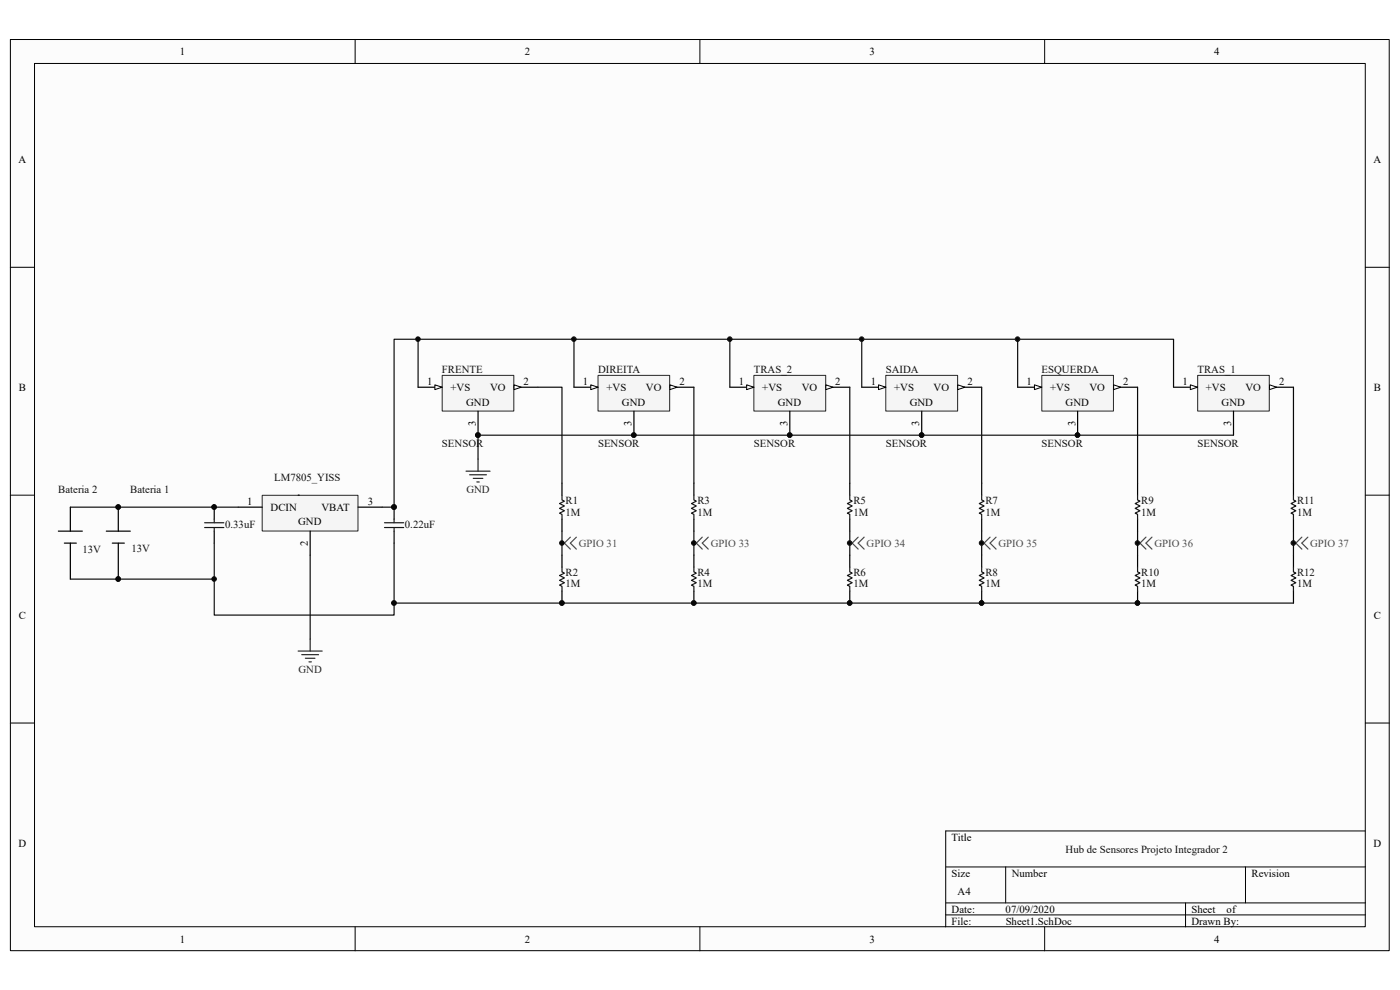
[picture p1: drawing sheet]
<svg xmlns="http://www.w3.org/2000/svg" width="297mm" height="210mm" viewBox="0 0 297 210" stroke-linecap="round" stroke-linejoin="round" font-family="sans-serif">
<path d="M2.2 8.4h292.5v193.3h-292.5z" fill="#fcfcfc"/>
<path d="M2.2 8.4h292.5v193.3h-292.5z" fill="none" stroke="#000" stroke-width=".21"/>
<path d="M7.4 13.5h282.2v183.1h-282.2z" fill="#fcfcfc"/>
<g fill="none" stroke="#000" stroke-width=".21">
<path d="M7.3 13.5h282.3v183.1h-282.3zM75.3 8.4v5.1M148.5 8.4v5.1M221.6 8.4v5.1M2.2 56.7h5.1M289.7 56.7h5.1M2.2 105h5.1M289.7 105h5.1M2.2 153.4h5.1M289.7 153.4h5.1M289.7 176.3h-89.1v20.3M75.3 196.6v5.1"/>
<path d="M148.5 196.6v5.1M200.6 183.9h89.1M200.6 191.5h89.1M200.6 194.1h89.1M213.4 183.9v7.6M221.6 196.6v5.1M251.5 191.5v5.1M264.2 183.9v7.6"/>
</g>
<path d="M55.7 105.1h20.2v7.5h-20.2z" fill="#f5f5f5"/>
<path d="M55.6 105.1h20.3v7.5h-20.3z" fill="none" stroke="#262626" stroke-width=".21"/>
<g fill="none" stroke="#000" stroke-width=".25">
<path d="M12.4 112.7h5.1M13.6 115.2h2.6M14.9 107.6v5.1M14.9 115.2v7.7M22.6 112.7h5M23.8 115.2h2.6M25.1 107.6v5.1M25.1 115.2v7.7M45.5 107.6v2.5M45.5 112.7v2.5M50.5 107.6h5.1M63.3 105h.1"/>
<path d="M65.8 112.7v5.1M76 107.6h5.1M83.6 107.6v2.5M83.6 112.7v2.5"/>
</g>
<g fill="#0e0e0e" stroke="#0e0e0e" stroke-width=".21">
<circle cx="83.6" cy="107.6" r=".48"/>
<circle cx="45.4" cy="107.6" r=".48"/>
<circle cx="25.1" cy="107.6" r=".48"/>
<circle cx="25.1" cy="122.8" r=".48"/>
<circle cx="45.4" cy="122.8" r=".48"/>
</g>
<path d="M43.4 111.9h4.1M43.4 110.9h4.1M45.5 110.1v.8M45.5 111.9v.8M81.6 111.9h4M81.6 110.9h4M83.6 110.1v.8M83.6 111.9v.8" fill="none" stroke="#1c1c1c" stroke-width=".25"/>
<path d="M63.3 138.1h5M64 138.9h3.6M64.8 139.6h2M65.8 135.6v2.5M65.5 140.4h.6" fill="none" stroke="#262626" stroke-width=".25"/>
<path d="M14.9 107.6h35.6M65.8 117.8v17.8M14.9 122.9h30.6" fill="none" stroke="#0e0e0e" stroke-width=".25"/>
<path d="M93.9 79.7h15.1v7.5h-15.1z" fill="#f5f5f5"/>
<path d="M93.8 79.6h15.2v7.6h-15.2z" fill="none" stroke="#262626" stroke-width=".21"/>
<path d="M109 82.1h5.1" fill="none" stroke="#000" stroke-width=".25"/>
<path d="M109 81.6l1.6 .5-1.6 .6z" fill="#fcfcfc" stroke="#000" stroke-width=".21"/>
<path d="M88.7 82.1h5.1" fill="none" stroke="#000" stroke-width=".25"/>
<path d="M92.3 81.6l1.5 .5-1.5 .6z" fill="#fcfcfc" stroke="#000" stroke-width=".21"/>
<path d="M101.4 87.2v5.1" fill="none" stroke="#000" stroke-width=".25"/>
<circle cx="101.4" cy="92.3" r=".48" fill="#0e0e0e" stroke="#0e0e0e" stroke-width=".21"/>
<path d="M254.1 79.7h15.2v7.5h-15.2z" fill="#f5f5f5"/>
<path d="M254.1 79.6h15.2v7.6h-15.2z" fill="none" stroke="#262626" stroke-width=".21"/>
<path d="M269.3 82.1h5.1" fill="none" stroke="#000" stroke-width=".25"/>
<path d="M269.3 81.6l1.5 .5-1.5 .6z" fill="#fcfcfc" stroke="#000" stroke-width=".21"/>
<path d="M249 82.1h5.1" fill="none" stroke="#000" stroke-width=".25"/>
<path d="M252.5 81.6l1.6 .5-1.6 .6z" fill="#fcfcfc" stroke="#000" stroke-width=".21"/>
<path d="M261.7 87.2v5.1" fill="none" stroke="#000" stroke-width=".25"/>
<path d="M126.9 79.7h15.2v7.5h-15.2z" fill="#f5f5f5"/>
<path d="M126.9 79.6h15.2v7.6h-15.2z" fill="none" stroke="#262626" stroke-width=".21"/>
<path d="M142.1 82.1h5.1" fill="none" stroke="#000" stroke-width=".25"/>
<path d="M142.1 81.6l1.5 .5-1.5 .6z" fill="#fcfcfc" stroke="#000" stroke-width=".21"/>
<path d="M121.8 82.1h5.1" fill="none" stroke="#000" stroke-width=".25"/>
<path d="M125.3 81.6l1.6 .5-1.6 .6z" fill="#fcfcfc" stroke="#000" stroke-width=".21"/>
<path d="M134.5 87.2v5.1" fill="none" stroke="#000" stroke-width=".25"/>
<circle cx="134.5" cy="92.3" r=".48" fill="#0e0e0e" stroke="#0e0e0e" stroke-width=".21"/>
<path d="M221.1 79.7h15.1v7.5h-15.1z" fill="#f5f5f5"/>
<path d="M221 79.6h15.2v7.6h-15.2z" fill="none" stroke="#262626" stroke-width=".21"/>
<path d="M236.2 82.1h5.1" fill="none" stroke="#000" stroke-width=".25"/>
<path d="M236.2 81.6l1.6 .5-1.6 .6z" fill="#fcfcfc" stroke="#000" stroke-width=".21"/>
<path d="M215.9 82.1h5.1" fill="none" stroke="#000" stroke-width=".25"/>
<path d="M219.5 81.6l1.5 .5-1.5 .6z" fill="#fcfcfc" stroke="#000" stroke-width=".21"/>
<path d="M228.6 87.2v5.1" fill="none" stroke="#000" stroke-width=".25"/>
<circle cx="228.6" cy="92.3" r=".48" fill="#0e0e0e" stroke="#0e0e0e" stroke-width=".21"/>
<path d="M160 79.7h15.2v7.5h-15.2z" fill="#f5f5f5"/>
<path d="M159.9 79.6h15.3v7.6h-15.3z" fill="none" stroke="#262626" stroke-width=".21"/>
<path d="M175.2 82.1h5.1" fill="none" stroke="#000" stroke-width=".25"/>
<path d="M175.2 81.6l1.5 .5-1.5 .6z" fill="#fcfcfc" stroke="#000" stroke-width=".21"/>
<path d="M154.8 82.1h5.1" fill="none" stroke="#000" stroke-width=".25"/>
<path d="M158.4 81.6l1.5 .5-1.5 .6z" fill="#fcfcfc" stroke="#000" stroke-width=".21"/>
<path d="M167.6 87.2v5.1" fill="none" stroke="#000" stroke-width=".25"/>
<circle cx="167.5" cy="92.3" r=".48" fill="#0e0e0e" stroke="#0e0e0e" stroke-width=".21"/>
<path d="M188 79.7h15.2v7.5h-15.2z" fill="#f5f5f5"/>
<path d="M187.9 79.6h15.3v7.6h-15.3z" fill="none" stroke="#262626" stroke-width=".21"/>
<path d="M203.2 82.1h5.1" fill="none" stroke="#000" stroke-width=".25"/>
<path d="M203.2 81.6l1.5 .5-1.5 .6z" fill="#fcfcfc" stroke="#000" stroke-width=".21"/>
<path d="M182.8 82.1h5.1" fill="none" stroke="#000" stroke-width=".25"/>
<path d="M186.4 81.6l1.5 .5-1.5 .6z" fill="#fcfcfc" stroke="#000" stroke-width=".21"/>
<g fill="none" stroke="#000" stroke-width=".25">
<path d="M195.5 87.2v5.1M119.2 102.5v2.5M119.2 110.1v2.6M119.2 117.8v2.5M147.2 102.5v2.5M147.2 110.1v2.6M147.2 117.8v2.5M180.3 102.5v2.5M180.3 110.1v2.6M180.3 117.8v2.5M208.3 102.5v2.5M208.3 110.1v2.6"/>
<path d="M208.3 117.8v2.5M241.3 102.5v2.5M241.3 110.1v2.6M241.3 117.8v2.5M274.4 102.5v2.5M274.4 110.1v2.6M274.4 117.8v2.5M119.2 125.4v2.5M147.2 125.4v2.5M180.3 125.4v2.5M208.3 125.4v2.5M241.3 125.4v2.5"/>
<path d="M274.4 125.4v2.5"/>
</g>
<g fill="#0e0e0e" stroke="#0e0e0e" stroke-width=".21">
<circle cx="195.5" cy="92.3" r=".48"/>
<circle cx="83.6" cy="107.6" r=".48"/>
<circle cx="215.9" cy="71.9" r=".48"/>
<circle cx="182.8" cy="71.9" r=".48"/>
<circle cx="154.8" cy="71.9" r=".48"/>
<circle cx="121.7" cy="71.9" r=".48"/>
<circle cx="88.7" cy="71.9" r=".48"/>
<circle cx="101.4" cy="92.3" r=".48"/>
<circle cx="119.2" cy="127.9" r=".48"/>
<circle cx="147.2" cy="127.9" r=".48"/>
<circle cx="180.3" cy="127.9" r=".48"/>
<circle cx="208.2" cy="127.9" r=".48"/>
<circle cx="241.3" cy="127.9" r=".48"/>
<circle cx="83.6" cy="127.9" r=".48"/>
<circle cx="119.2" cy="115.2" r=".48"/>
<circle cx="147.2" cy="115.2" r=".48"/>
<circle cx="180.3" cy="115.2" r=".48"/>
<circle cx="208.2" cy="115.2" r=".48"/>
<circle cx="241.3" cy="115.2" r=".48"/>
<circle cx="274.4" cy="115.2" r=".48"/>
</g>
<g fill="none" stroke="#0e0e0e" stroke-width=".25">
<path d="M88.7 72v10.1M121.8 72v10.1M154.8 72v10.1M182.8 72v10.1M215.9 72v10.1M114.1 82.1h5.1v20.4M147.2 82.1v20.4M180.3 82.1v20.4M208.3 82.1v20.4M241.3 82.1v20.4M249 82.1v-10.1h-165.4v35.6h-2.5M261.7 92.3h-160.3v5.1"/>
<path d="M274.4 82.1v20.4M45.5 115.2v15.3h38.1v-2.6h190.8M83.6 115.2v12.7M119.2 112.7v5.1M147.2 112.7v5.1M180.3 112.7v5.1M208.3 112.7v5.1M241.3 112.7v5.1M274.4 112.7v5.1"/>
</g>
<path d="M98.9 100h5.1M101.4 97.4v2.6M99.6 100.7h3.6M100.4 101.5h2M101.2 102.2h.5" fill="none" stroke="#262626" stroke-width=".25"/>
<path d="M119.2 105v1.1l.5 .2-1 .5 1 .5-1 .5 1 .5-1 .6 .5 .2v1M147.2 105v1.1l.5 .2-1 .5 1 .5-1 .5 1 .5-1 .6 .5 .2v1M180.3 105v1.1l.5 .2-1 .5 1 .5-1 .5 1 .5-1 .6 .5 .2v1M208.3 105v1.1l.5 .2-1 .5 1 .5-1 .5 1 .5-1 .6 .5 .2v1M241.3 105v1.1l.5 .2-1 .5 1 .5-1 .5 1 .5-1 .6 .5 .2v1M274.4 105v1.1l.5 .2-1 .5 1 .5-1 .5 1 .5-1 .6 .5 .2v1M119.2 120.3v1l.5 .3-1 .5 1 .5-1 .5 1 .5-1 .5 .5 .3v1M147.2 120.3v1l.5 .3-1 .5 1 .5-1 .5 1 .5-1 .5 .5 .3v1M180.3 120.3v1l.5 .3-1 .5 1 .5-1 .5 1 .5-1 .5 .5 .3v1M208.3 120.3v1l.5 .3-1 .5 1 .5-1 .5 1 .5-1 .5 .5 .3v1M241.3 120.3v1l.5 .3-1 .5 1 .5-1 .5 1 .5-1 .5 .5 .3v1M274.4 120.3v1l.5 .3-1 .5 1 .5-1 .5 1 .5-1 .5 .5 .3v1" fill="none" stroke="#1c1c1c" stroke-width=".25"/>
<g fill="none" stroke="#4c4c4c" stroke-width=".25">
<path d="M119.2 115.2h.5M119.7 115.2l1.3 1.3M121 113.9l-1.3 1.3M122.3 113.9l-1.3 1.3 1.3 1.3M147.2 115.2h.5M147.7 115.2l1.3 1.3M149 113.9l-1.3 1.3M150.3 113.9l-1.3 1.3 1.3 1.3M180.3 115.2h.5M180.8 115.2l1.3 1.3M182.1 113.9l-1.3 1.3M183.3 113.9l-1.2 1.3 1.2 1.3"/>
<path d="M208.3 115.2h.5M208.8 115.2l1.2 1.3M210 113.9l-1.2 1.3M211.3 113.9l-1.3 1.3 1.3 1.3M241.3 115.2h.5M241.8 115.2l1.3 1.3M243.1 113.9l-1.3 1.3M244.4 113.9l-1.3 1.3 1.3 1.3M274.4 115.2h.5M274.9 115.2l1.3 1.3M276.2 113.9l-1.3 1.3M277.5 113.9l-1.3 1.3 1.3 1.3"/>
</g>
<g font-size="2.3">
<text x="38.2" y="11.7">1</text>
<text x="111.3" y="11.7">2</text>
<text x="184.5" y="11.7">3</text>
<text x="257.6" y="11.7">4</text>
<text x="3.9" y="34.6">A</text>
<text x="291.4" y="34.6">A</text>
<text x="4" y="82.9">B</text>
<text x="90.6" y="81.7">1</text>
<text x="95.5" y="82.9">+VS</text>
<text x="104" y="82.9">VO</text>
<text x="111.1" y="81.7">2</text>
<text x="123.7" y="81.7">1</text>
<text x="128.7" y="82.9">+VS</text>
<text x="137" y="82.9">VO</text>
<text x="144.1" y="81.7">2</text>
<text x="156.8" y="81.7">1</text>
<text x="161.7" y="82.9">+VS</text>
<text x="170.1" y="82.9">VO</text>
<text x="177.2" y="81.7">2</text>
<text x="184.7" y="81.7">1</text>
<text x="189.7" y="82.9">+VS</text>
<text x="198.1" y="82.9">VO</text>
<text x="205.2" y="81.7">2</text>
<text x="217.8" y="81.7">1</text>
<text x="222.8" y="82.9">+VS</text>
<text x="231.1" y="82.9">VO</text>
<text x="238.3" y="81.7">2</text>
<text x="250.9" y="81.7">1</text>
<text x="255.8" y="82.9">+VS</text>
<text x="264.2" y="82.9">VO</text>
<text x="271.4" y="81.7">2</text>
<text x="291.5" y="82.9">B</text>
<text x="98.9" y="86.2">GND</text>
<text x="132" y="86.2">GND</text>
<text x="165" y="86.2">GND</text>
<text x="193" y="86.2">GND</text>
<text x="226.1" y="86.2">GND</text>
<text x="259.2" y="86.2">GND</text>
<text x="100.9" y="90.4" transform="rotate(-90 100.9 90.4)">3</text>
<text x="134" y="90.4" transform="rotate(-90 134 90.4)">3</text>
<text x="167" y="90.4" transform="rotate(-90 167 90.4)">3</text>
<text x="195" y="90.4" transform="rotate(-90 195 90.4)">3</text>
<text x="228.1" y="90.4" transform="rotate(-90 228.1 90.4)">3</text>
<text x="261.2" y="90.4" transform="rotate(-90 261.2 90.4)">3</text>
<text x="52.5" y="107.1">1</text>
<text x="78" y="107.1">3</text>
<text x="57.4" y="108.4">DCIN</text>
<text x="63.2" y="111.4">GND</text>
<text x="68.2" y="108.4">VBAT</text>
<text x="65.3" y="115.9" transform="rotate(-90 65.3 115.9)">2</text>
<text x="4" y="131.3">C</text>
<text x="291.5" y="131.3">C</text>
<text x="3.9" y="179.6">D</text>
<text x="201.9" y="178.3">Title</text>
<text x="291.4" y="179.6">D</text>
<text x="201.9" y="186">Size</text>
<text x="214.6" y="186">Number</text>
<text x="265.5" y="186">Revision</text>
<text x="203.2" y="189.8">A4</text>
<text x="201.9" y="193.6">Date:</text>
<text x="201.9" y="196.1">File:</text>
<text x="213.3" y="193.6">07/09/2020</text>
<text x="213.4" y="196.1">Sheet1.SchDoc</text>
<text x="252.8" y="196.1">Drawn By:</text>
<text x="252.8" y="193.6">Sheet</text>
<text x="260.2" y="193.6">of</text>
<text x="38.2" y="199.9">1</text>
<text x="111.3" y="199.9">2</text>
<text x="184.5" y="199.9">3</text>
<text x="257.6" y="199.9">4</text>
</g>
<g font-size="2.3" fill="#0e0e0e">
<text x="93.8" y="79.1">FRENTE</text>
<text x="126.9" y="79.1">DIREITA</text>
<text x="159.9" y="79.1">TRAS_2</text>
<text x="187.9" y="79.1">SAIDA</text>
<text x="221" y="79.1">ESQUERDA</text>
<text x="254" y="79.1">TRAS_1</text>
<text x="93.8" y="94.9">SENSOR</text>
<text x="126.9" y="94.9">SENSOR</text>
<text x="159.9" y="94.9">SENSOR</text>
<text x="187.9" y="94.9">SENSOR</text>
<text x="221" y="94.9">SENSOR</text>
<text x="254" y="94.9">SENSOR</text>
<text x="58.2" y="102">LM7805_YISS</text>
<text x="12.4" y="104.6">Bateria 2</text>
<text x="27.6" y="104.6">Bateria 1</text>
<text x="120" y="106.8">R1</text>
<text x="148" y="106.8">R3</text>
<text x="181.1" y="106.8">R5</text>
<text x="209" y="106.8">R7</text>
<text x="242.1" y="106.8">R9</text>
<text x="275.2" y="106.8">R11</text>
<text x="47.8" y="111.9">0.33uF</text>
<text x="85.9" y="111.9">0.22uF</text>
<text x="120" y="109.4">1M</text>
<text x="148" y="109.4">1M</text>
<text x="181.1" y="109.4">1M</text>
<text x="209" y="109.4">1M</text>
<text x="242.1" y="109.4">1M</text>
<text x="275.2" y="109.4">1M</text>
<text x="17.5" y="117.3">13V</text>
<text x="27.9" y="117">13V</text>
<text x="120" y="122.1">R2</text>
<text x="120" y="124.6">1M</text>
<text x="148" y="122.1">R4</text>
<text x="148" y="124.6">1M</text>
<text x="181.1" y="122.1">R6</text>
<text x="181.1" y="124.6">1M</text>
<text x="209" y="122.1">R8</text>
<text x="209" y="124.6">1M</text>
<text x="242.1" y="122.1">R10</text>
<text x="242.1" y="124.6">1M</text>
<text x="275.2" y="122.1">R12</text>
<text x="275.2" y="124.6">1M</text>
<text x="226.1" y="180.8">Hub de Sensores Projeto Integrador 2</text>
</g>
<g font-size="2.3" fill="#262626">
<text x="98.9" y="104.6">GND</text>
<text x="63.3" y="142.7">GND</text>
</g>
<g font-size="2.3" fill="#4c4c4c">
<text x="122.8" y="116">GPIO 31</text>
<text x="150.8" y="116">GPIO 33</text>
<text x="183.9" y="116">GPIO 34</text>
<text x="211.8" y="116">GPIO 35</text>
<text x="244.9" y="116">GPIO 36</text>
<text x="278" y="116">GPIO 37</text>
</g>
</svg>
